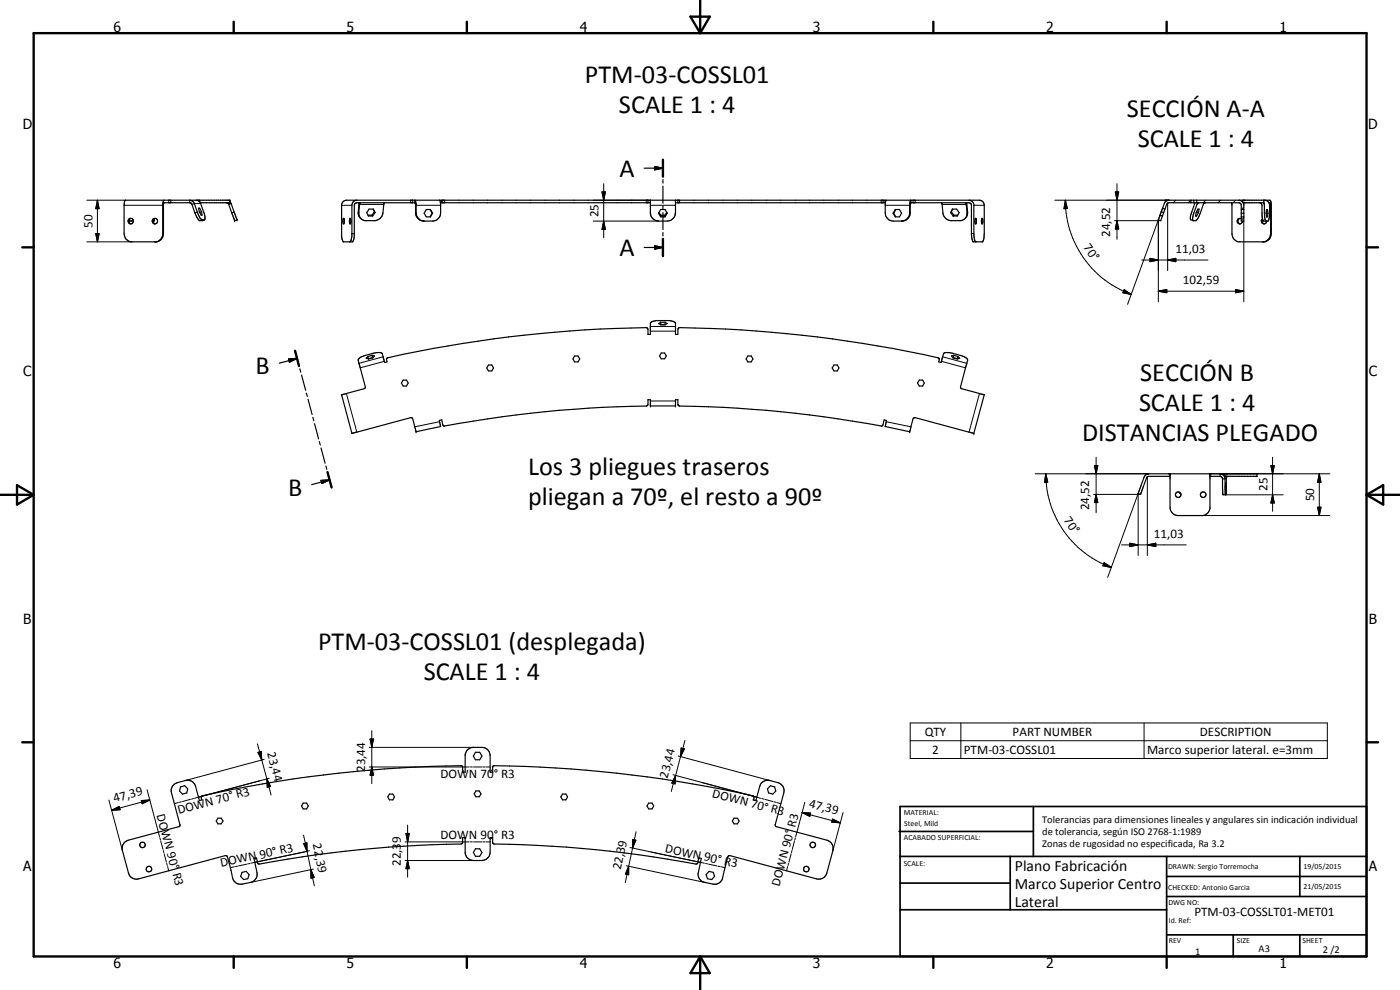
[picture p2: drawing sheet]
<svg xmlns="http://www.w3.org/2000/svg" width="420mm" height="297mm" viewBox="0 0 420 297" stroke-linecap="round" stroke-linejoin="round" font-family="sans-serif">
<g fill="none" stroke="#000" stroke-width=".35">
<path d="M193.3 50.5h5.7M196.5 50l2.5 .5-2.5 .5zM199 47.9v5.1M199 53.9v1M199 55.8v5.2M38.7 66l.3 .3M39.3 65.5a.84 .84 0 0 0-.7 .9 .84 .84 0 0 0 .7 .8M39.8 65.8l-.2 .5h-1M46.3 65.7v.6h-.4M46.6 65.5a.84 .84 0 0 0-.7 .9 .84 .84 0 0 0 .7 .8M49.2 60.1l-.4 1.2v9.1l-.6 1.4-1.1 .7M56.9 60.1l1.2 .5 1.1 3a3.8 3.8 0 0 0 1.4 2.4h.8l.1-.6-.1-1.1-1.3-3.5"/>
<path d="M58.9 60.1l.7 .2 .5 .5M59.9 62.5h-.3l.2 1 .6 1.1h.3l-.2-1.1M59.9 62.5l.6 1M59.9 62.5l-.3 .1M60.1 60.8h8.9v-.7h-31.3l-.3 .2-.2 1.3v8.5a2.51 2.51 0 0 0 2.1 2.5h7.7M60.5 63.5l-.6 .3M61.4 66a1.57 1.57 0 0 1-2.5-1.1l-1.6-4-8.1-.1-.1 .4v8.9a2.38 2.38 0 0 1-2.3 2.5M69 60.5l2.2 5.5-.8 .2-1.7-4.9-.3-.3-.5-.2M103.1 65.5l.2 .6a.56 .56 0 0 1-.3 1zM103.2 67.1v.1M105 65.5a1.35 1.35 0 0 1 .1 1.7l-.3-.9zM105.1 67.1v.1"/>
<path d="M107.1 60.1a1.52 1.52 0 0 0-1.5 1.5v9.2l-.5 1.8M107.8 60.8l-.3 2.8a2.44 2.44 0 0 0 2 2.6h3.1a2.62 2.62 0 0 0 2.3-2.3l.4-3.1M108.1 60.8l-.4 3.1 .2 1.3M110.4 64.6h1.3M111.7 64.6l.1 .2M112 62.7l.4 .8M112.4 63.5l.2 .3M112.4 63.5l-.7 1.1M112.6 63.8l-.6-1.1h-1.2l-.7 1.1 .5 1h1.2M112.6 63.8l-.8 1M124.5 60.6v-.5l.4 .9v2.8a2.55 2.55 0 0 0 2.4 2.5M124.5 60.8v.1"/>
<path d="M124.6 60.9l.1 3.3a2.57 2.57 0 0 0 1.8 2M124.7 61.6h.2M127.9 62.9h1.3l.6 1.1-.6 1.1h-1.3l-.6-1.1zM129.1 62.9l.6 1.1M129.7 64h.1M129.7 64l-.6 1.1M131.9 60.1l.3 1.2v2.5a2.51 2.51 0 0 1-2.4 2.5h-3M132.2 60.8h63M132.6 60.1v.7M193.3 74.3h5.7M194.5 60.1v.7M195.2 60.1v4.1"/>
<path d="M195.2 64.2a2.46 2.46 0 0 0 2.5 2.1h2.5a2.57 2.57 0 0 0 2.5-2.1M195.2 64.1v.2M196.5 73.7l2.5 .6-2.5 .5zM197.7 63.9l.6 .9M197.8 63.8l.5 .8M198.3 64.6h1.3M198.3 64.8h1.3M198.3 64.6v.2M198.3 62.9h1.3l.6 1.1-.6 1.1h-1.3l-.7-1.1zM199 61.8v1.1M199 63.8v5.1M199 69.8v1"/>
<path d="M199 71.7v5.1M199.6 64.6v.2M200.1 63.8l-.5 .8M200.2 63.9l-.6 .9M202.7 64.1l-.1 .2M202.7 60.8h63M202.7 60.1v4.1M203.4 60.1v.7M265.3 60.1v.7M266 60.1l-.3 .6v3.1a2.51 2.51 0 0 0 2.4 2.5h2.6a2.52 2.52 0 0 0 2.5-2.5v-2.3l.2-.7 17.6 .1 .5 .5 .2 10.4 .4 .8h2.7l.5-1.2 .1-1.3v-8.5a1.52 1.52 0 0 0-1.4-1.5h-190l-.8 .2-.7 1v9.5l.4 1.6 .2 .2h2.7l.4-.8 .1-10.2 .4-.6 17.9-.1M268 64h.2M268.2 64l.6 1.1"/>
<path d="M268.7 62.9h1.2l.7 1.1-.7 1.1h-1.2l-.7-1.1zM268.8 62.9l-.6 1.1M273 61.6h.2M273.4 60.6v-.5l-.4 1.2v2.9a2.58 2.58 0 0 1-2.5 2.1M282.5 60.8l.2 .4 .3 2.7a2.68 2.68 0 0 0 2.3 2.3h3.1a2.14 2.14 0 0 0 1.8-2.3l-.2-2.7-.2-.4M285.3 63.8l.5-1.1h1.3l.8 1.1-.6 1h-1.3M285.3 63.8l.7 1M285.5 63.5l.7 1.1M285.5 63.5l-.2 .3M285.9 62.7l-.4 .8M286.2 64.6h1.2M286.2 64.6l-.2 .2"/>
<path d="M290.1 60.8l.3 3.1-.6 1.4M290.8 60.1l1.1 .4 .4 .8v8.8l.1 1.7 .4 .8M292.8 65.5l.2 .4-.2 1.3-.2-.7zM294.7 65.5l.3 .6-.2 1.1-.3-.7zM294.8 67.1v.1M348.1 64.6l-.5 1.4 .7 .2 .6-1.4M348.1 64.6l.8 .2M348.5 63.5l-.4 1.1M348.5 63.5l.7 .3M348.9 62.5l.7 .2M348.9 62.5l-.4 1M349.2 63.8l-.3 1"/>
<path d="M349.6 62.7l-.4 1.1M349.8 60.5v-.4h31.3l.3 .4 .1 1.1v8.5a2.47 2.47 0 0 1-2.2 2.5M350.8 60.1l-.7 .2a3.1 3.1 0 0 0-1.2 2.2M357.4 60.1v.7M358.3 60.1v.7M358.6 60.8l-1.4 4.4 .1 .7 .8 .3M358.8 64.7l.3 .1M359.1 63.5l.6 .3M359.1 60.1v.7M359.7 63.8l.2-1.1h-.4l-.5 1.1-.2 1h.3M359.7 63.8l-.6 1M359.9 60.8l-.5 .2-1.1 2.9-.4 1.5 .1 .8a1.5 1.5 0 0 0 1.7-1l1.5-4 .7-.4"/>
<path d="M369.5 60.8l.2 .4v8.9a2.41 2.41 0 0 0 2.1 2.5h7.6M371.8 60.1l.8 .2 .7 1v5h-.8v-4.9l-.7-.6h-21l-.6 .4-.6 1.5M372.2 65.5a.84 .84 0 0 0-.7 .9 .84 .84 0 0 0 .7 .8M372.5 64h.8M372.5 65.1h.8M372.5 62.9h.8M372.5 65.7a.81 .81 0 0 0-1.2 .4 .81 .81 0 0 0 .7 1 .81 .81 0 0 0 .9-.8M373.1 60.8h6.2M378.9 65.7a.81 .81 0 0 0 .1 1.3 .81 .81 0 0 0 1.1-.7M378.9 65.8a.85 .85 0 0 0 .5 1.4M379.3 60.8l.2 .8v3.3l.2 1.1 .3 .3M379.3 60.1v.7"/>
<path d="M379.5 60.1a1.6 1.6 0 0 1 1.5 1.5v2.6l-.2 1.8-.3 .3h-1.2a1.89 1.89 0 0 1-.6-1.7v-3.2l-.7-.6M380 64h.5M380 64l.1 1.1h.3l.1-1.1M380 64l.1-1.1h.3l.1 1.1M380.8 60.8h.3M381.1 60.8l.1 .1M381.2 60.9l.1 .5v8.7a2.49 2.49 0 0 1-1.7 2.4M198.3 96.7v.7M198.3 96.7h1.3M198.3 97.4h1.3M198.3 96.7l-.7 .4 .7 .4h1.3l.6-.4-.6-.4M198.3 97.4h-.1"/>
<path d="M199.6 96.7v.7M199.6 97.4h.1M86.6 107.7l2.5-.2-2.2 1.2zM88.5 105.2l1.2 4.6M89.1 107.5l-5.3 1.5M90 110.7l.2 1M90.5 112.5l1.2 4.6M91.9 117.9l.3 1.1M92.4 119.8l1.3 4.6M107.5 107.8l1.2-.8 3.8-1.1a2.29 2.29 0 0 1 2.3 .3l.7 2.6 .7-.2-.1-1.1a364.6 364.6 0 0 1 78.2-9.1l.2 .4v1.5h.7v-3.3a1.83 1.83 0 0 1 1.8-.8l4.2 .1a1.57 1.57 0 0 1 1.5 .7v3.3h.7v-1.5l.4-.5a377.3 377.3 0 0 1 77.9 9.1l.2 .2-.2 1 .7 .2 .8-2.6a2.57 2.57 0 0 1 2.6-.2l2.4 .6a2.24 2.24 0 0 1 2.2 1.5l-2.1 8.2 .3 .3 6.8 1.8-3.1 11.6-17.7-4.7-.6 .3-1 3.9-7.3-1.5 .4-1.8-.8-.2-.6 1.8a370.5 370.5 0 0 0-60.9-6l-.4-.5v-1.4h-.7v1.9h-7.5v-1.9h-.7v1.4l-.2 .4a377.6 377.6 0 0 0-61.1 6.1l-.3-.2-.3-1.6-.7 .2 .3 1.8-7.3 1.5-1-3.9-.6-.3-17.6 4.7-3.2-11.6 6.9-1.8 .2-.3zM110.4 107l-.5 .5 .7 .2M110.4 107l.2 .7"/>
<path d="M110.6 107.7h.1M111.7 106.6l.7 .2-.6 .6-1.2 .3M111.7 106.6l.1 .7M111.7 106.6l-1.3 .4M111.8 107.3h.1M111.8 107.3l-1.2 .4M121 114h1l.5 .9-.5 .9h-1l-.5-.9zM146.6 109.5h1l.5 .9-.5 .9h-1l-.5-.9zM172.5 106.8h1l.5 .9-.5 .9h-1l-.6-.9zM198.4 105.9h1.1l.5 .9-.5 .9h-1.1l-.5-.9zM224.4 106.8h1.1l.5 .9-.5 .9h-1.1l-.5-.9zM250.3 109.5h1l.5 .9-.5 .9h-1l-.5-.9z"/>
<path d="M275.9 114h1l.5 .9-.5 .9h-1l-.5-.9zM286 107.3h.1M286 107.3l1.3 .4M286.2 106.6l1.3 .4M286.2 106.6l-.2 .7M286.2 106.6l-.7 .2 .5 .6 1.3 .3M287.3 107.7h.1M287.5 107l-.2 .7M287.5 107l.5 .5-.7 .2M93.9 125.2l.3 1M94.4 127.1l1.2 4.6M95.8 132.5l.3 1"/>
<path d="M96.3 134.4l1.3 4.6M97.8 139.8l.3 1M105.6 130h.1M96.3 144.1l2.6-.1-2.3 1.1zM98.3 141.6l1.2 4.7M98.9 144l-5.4 1.4M342.3 148.3h.1M344 142.4v-.2h33.2v.8l-.3-.1M344 142.4l-.6 .8-1.8 4.8 .7 .3M344.8 142.2l-.8 .2M351.1 142.9l-6.7 .1-.3 .4-1.8 4.9M351.1 142.2v10a2.49 2.49 0 0 0 2.2 2.5h7.7a2.54 2.54 0 0 0 2.1-2.2v-10.3"/>
<path d="M354 147.7l.4 .4M366.2 142.7v-.5a1.6 1.6 0 0 1 1.5 1.5M366.6 142.2a1.52 1.52 0 0 1 1.4 1.5l-.1 4.7-.8 .1-.3-5.2-.6-.4h-3.1M366.9 143.7h.8M367.7 143.7l.1 4.8M367.8 146v1.2l.1-1.2M367.8 146h.1M367.8 146v-1.1l.1 1.1M367.9 142.9h9.3M52 235.6l1.2-.8a4.9 4.9 0 0 1 4.2-.4l1.1 .9 1.3 4.9 .8-.2-.1-1.1a364.4 364.4 0 0 1 78-9.2l.3 .4v1.6h.8v-5.3a2.47 2.47 0 0 1 2.5-2.2h2.5a2.44 2.44 0 0 1 2.5 2.5v5h.8l.1-1.9a361.3 361.3 0 0 1 78.2 9.1l-.1 1.1 .8 .2 1.1-4.2a2.48 2.48 0 0 1 3-1.8l2.5 .6a2.49 2.49 0 0 1 1.7 3.1l-2.5 9.5v.5l15.5 4.2a2.59 2.59 0 0 1 1.8 3.1l-1.9 6.7a2.5 2.5 0 0 1-3 1.8l-26.1-7-.6 .4-1.5 6.3a2.37 2.37 0 0 1-3 1.9l-2.4-.5a2.45 2.45 0 0 1-1.9-3l.9-4.2-.8-.2-.3 1.6-.3 .2a379 379 0 0 0-61.1-6l-.1-1.9h-.8v4.4a2.52 2.52 0 0 1-2.5 2.5h-2.5a2.57 2.57 0 0 1-2.5-2.2v-4.7h-.8v1.6l-.2 .3a380.4 380.4 0 0 0-61.1 6l-.5-1.8-.8 .2 .9 4.2a2.49 2.49 0 0 1-1.9 3l-2.4 .5a2.49 2.49 0 0 1-3-1.9l-1.6-6.5-.6-.2-26 7a2.48 2.48 0 0 1-3-1.8l-1.9-6.7a2.51 2.51 0 0 1 1.8-3.1l15.4-4.2 .1-.3-2.5-9.7a2.22 2.22 0 0 1 .5-2.3zM54.2 236.1l1.2-.3 .9 .9-.3 1.2-1.2 .4-.9-.9zM116.9 238.3h1l.5 .8-.5 .9h-1l-.5-.9z"/>
<path d="M142.7 225.7h1.3l.6 1.2-.6 1.1h-1.3l-.6-1.1zM142.8 237.3h1l.5 .9-.5 .9h-1l-.5-.9zM168.8 238.3h1l.5 .8-.5 .9h-1l-.5-.9zM231.2 235.8l1.3 .3 .3 1.3-.9 .9-1.2-.4-.4-1.2zM65.4 245.5h1l.5 .8-.5 .9h-1l-.5-.9zM91 241h1l.5 .8-.5 .9h-1l-.5-.9zM142.7 254.7h1.3l.6 1.1-.6 1.1h-1.3l-.6-1.1zM194.7 241h1l.5 .8-.5 .9h-1l-.5-.9zM220.3 245.5h1l.5 .8-.5 .9h-1l-.5-.9zM72.6 261.7l1.3-.2 .8 .9-.3 1.3-1.3 .2-.9-1zM212.8 261.5l1.3 .2 .3 1.2-.8 1-1.3-.2-.4-1.3z"/>
<circle cx="39.2" cy="66.3" r=".81"/>
<circle cx="46.5" cy="66.3" r=".83"/>
<circle cx="353.6" cy="148.4" r=".84"/>
<circle cx="361.1" cy="148.4" r=".83"/>
<circle cx="42.8" cy="253.5" r=".83"/>
<circle cx="243.9" cy="253.5" r=".83"/>
<circle cx="44.7" cy="260.8" r=".84"/>
<circle cx="242" cy="260.8" r=".81"/>
</g>
<g fill="none" stroke="#000" stroke-width=".3">
<path d="M180.7 57.6h1l-.5 2.5zM181.2 55.1v16.2M334.7 57.6h1l-.5 2.5zM335.2 55.1v16.7M26.1 60.1h11.6M26.1 72.6h13.6M28.7 70.1h1l-.5 2.5zM29.2 60.1l.5 2.5h-1zM29.2 60.1v12.5M37.2 61.6h11.6M48.8 70.1h.3M50.7 60.1v.7"/>
<path d="M51.3 60.1v.7M56.9 60.1v.7M59.2 63.6l-.7 .3M59.3 60.1v.1M60 60.1v.5M60.2 61.1h-1.9l-.7 .2M60.7 66l-.7 .2M61.3 66l-.6 .2M69 60.1v.7M69.4 61.1l-.7 .2M70.3 63.6l-.8 .3M102.5 61.6h3.1"/>
<path d="M105.6 70.1h.7M107.5 63.6l.2 .3M107.7 61.1l.2 .2h7.3M123.3 60.1v.7M123.9 60.1v.7M124.5 60.6v.2M124.7 63.8h.2M124.9 61.6h7.3M132.9 60.1v.7M133.5 60.1v.7M178 60.1h17.2M178 66.3h19.7"/>
<path d="M181.2 66.3l.5 2.5h-1zM194 60.1v.7M195.2 61.6h7.5M204 60.1v.7M264.4 60.1v.7M265 60.1v.7M265.7 61.6h7.3M273 63.8h.2M273.4 60.6v.2M274 60.1v.7M274.6 60.1v.7M290.1 61.1l-.1 .2h-7.3"/>
<path d="M290.4 63.6l-.2 .3M291.5 70.1h.8M292.3 61.6h3.1M316.6 60.1h34.2M319.7 60.1l.6 2.5h-1zM319.7 60.1a30.1 30.1 0 0 0 19.8 28.2M334.5 66.2h13.8M335.2 66.2l.5 2.5h-1zM342.6 78h19.9M345.1 77.5l2.5 .5-2.5 .5zM347.6 66v24.6M348.3 64.6l-.3 .3"/>
<path d="M348.9 62.5l-10.5 28.8M350.4 78l2.5-.5v1zM350.4 61v20.2M352.9 60.1l-.8 .7M357.4 60.1l-.8 .7M361.9 60.1l-.8 .7M366.3 60.1l-.7 .7M370.8 60.1l-.7 .7M373.3 65.3l-.8 .8M373.3 62.1l-.7 .8M373.3 66.3v24.3M195.2 99.4h7.5"/>
<path d="M195.2 98h7.5M337.4 86.9l2.1 1.4-2.5-.5zM347.6 87.4l2.6-.5v.9zM347.6 87.4h25.7M370.8 86.9l2.5 .5-2.5 .4zM104 118.1l3.1 11.6M115 107.1l-7.3 1.9M115.3 108.4l-7.2 2M282.5 108.4l7.3 2M282.9 107.1l7.2 1.9M294 118.1l-3.2 11.6M131.9 126.5l-7.4 1.6"/>
<path d="M195.2 120.3h7.5M266 126.5l7.4 1.6M328.5 139.7h1l-.5 2.5zM329 137.2v16.6M381.4 139.7h1l-.5 2.5zM381.9 137.2v16.2M310.7 142.2h34.1M313.8 142.2l.6 2.5h-.9zM313.8 142.2a29.8 29.8 0 0 0 19.7 28.1M328.2 148.3h14.1M329 148.3l.5 2.5h-1zM344.3 143v23.7"/>
<path d="M360.6 154.7h38.5M363.1 142.2h36M367.8 148.5h17.3M381.9 148.5l.5 2.4h-1zM395.4 152.2h1l-.5 2.5zM395.9 142.2l.5 2.5h-1zM395.9 142.2v12.5M331.4 168.8l2.1 1.5-2.5-.5zM336.6 163.5h19.4M339.1 163l2.5 .5-2.5 .5zM341.6 166.7v-18.6l-9.2 25.1M344.3 163.5l2.6-.5v1z"/>
<path d="M111.6 219.2v15.9M273.2 216.9h125.1v10.7h-125.1zM288.4 216.9v10.7M343.4 216.9v10.7M44.1 237l3.8 14M57.2 239.8l-2.4 .7M58.1 239.6l-.6 .2M77.2 223.2l1.4 4.8M77.4 225.8l1-.3 .2 2.5zM78.6 228l1.5 5.7M79.3 227.8l-23.6 6.4M80.1 233.7l1.1 2.3-1 .3z"/>
<path d="M80.1 233.7l1.3 4.8M80.8 233.5l-22.4 6M110.8 230.1h30M110.8 224.2h31.3M111.1 221.7h1l-.5 2.5zM111.6 230.1l.5 2.5h-1zM141.2 230.1h.6M142.1 230.1h2.5M144.9 230.1h.6M145.8 230.1h1.3M202 232.5l25.1 6.7M202.8 232.7l-.2 2.5-1-.3z"/>
<path d="M202.8 232.7l-1.3 4.8M203.5 226.8l27.5 7.4M204.2 227l-1.4 5.7M204.4 224.5l1 .2-1.2 2.3zM205.6 222.2l-1.4 4.8M210.6 234.8l16.5 4.4M227.1 239.2l1.2 .3M228.6 239.6l.6 .2M229.5 239.8l2.4 .7M273.2 222.2h125.1M32.7 240l4 15.2M33.5 243.1l2.3-1.1 .3 1z"/>
<path d="M42.4 240.2l2.5-.2-2.2 1.2zM44.9 240l-11.4 3.1M48 251.3l.2 .7M48.2 252.3l.7 2.5M49 255.2l.2 .6M49.3 256.2l.6 2.5M50 259l.2 .7M53.5 240.8l-1.1 .3M54.4 240.6l-.6 .1M71.3 259.9l-.7 .1M74 259.3l-2.4 .5M75 259.1l-.7 .1"/>
<path d="M76.5 258.7l-1.2 .3M91.1 250.6l1 4.8M91.1 253.1l1-.2v2.5zM92.1 255.4l1.2 5.5M92.2 255.4l-15.7 3.3M92.9 255.3l-16.4 3.4M121.6 252.6h19.2M121.6 258.2h20.5M121.8 250.1h1l-.5 2.5zM122.3 258.2l.5 2.4h-1zM122.3 247.6v15.6M141.2 252.6h.6"/>
<path d="M142.1 252.6h2.5M144.9 252.6h.6M145.8 252.6h1.3M187.9 259.8l23.6 5M188.7 259.9v2.6l-1-.2zM188.7 259.9l-1 4.9M189.1 254.3l21.1 4.4M189.9 254.4l-1.2 5.5M189.9 251.9l.9 .2-.9 2.3zM190.9 249.6l-1 4.8M207 258.1l3.2 .6M210.2 258.7l1.2 .3"/>
<path d="M211.7 259.1l.7 .1M212.7 259.3l2.4 .5M215.4 259.9l.7 .1M232.2 240.6l.7 .1M233.1 240.8l1.2 .3M236.6 259l-.1 .7M237.4 256.2l-.6 2.5M237.7 255.2l-.2 .6M238.5 252.3l-.7 2.5M238.7 251.3l-.2 .7M240.7 243.8l2.6 .2-.3 .9zM240.7 243.8l11.5 3.1"/>
<path d="M241.5 240.7l-2.7 10.3M249.9 245.7l2.3 1.2-2.6-.2zM253 243.8l-3 11.4M50.3 260l.3 1.3M70.3 260.1l-1.2 .2M93.3 260.9l1 2.4-1 .2zM93.3 260.9l1 4.9M94.1 260.8l-18.9 4M216.4 260.1l1.2 .2M236.4 260l-.4 1.3"/>
</g>
<g fill="#000">
<circle cx="69" cy="60.8" r=".18"/>
<circle cx="69" cy="60.1" r=".18"/>
<circle cx="70.4" cy="66.2" r=".18"/>
<circle cx="71.2" cy="66" r=".18"/>
<circle cx="273.3" cy="60.9" r=".18"/>
<circle cx="373.3" cy="60.8" r=".18"/>
<circle cx="373.3" cy="60.1" r=".18"/>
<circle cx="379.3" cy="60.8" r=".18"/>
<circle cx="379.3" cy="60.1" r=".18"/>
<circle cx="102.5" cy="118.4" r=".18"/>
<circle cx="124.9" cy="129.5" r=".18"/>
<circle cx="195.2" cy="121.8" r=".18"/>
<circle cx="202.7" cy="121.8" r=".18"/>
<circle cx="273" cy="129.5" r=".18"/>
<circle cx="292.3" cy="130" r=".18"/>
<circle cx="368.2" cy="142.9" r=".18"/>
<circle cx="368.2" cy="142.2" r=".18"/>
</g>
<g fill="none" stroke="#000" stroke-width=".71">
<path d="M10.1 9.9h400v277.1h-400zM70.1 6.5v3.4M140.1 6.5v3.4M207.2 5h5.8l-2.9 4.9zM210.1 0v9.9M280.1 6.5v3.4M350.1 6.5v3.4M199 47.9v5.1M6.7 74.2h3.4M199 71.7v5.1M410.1 74.2h3.5M88.5 105.2l1.2 4.6"/>
<path d="M.1 148.5h10M5.1 145.6l5 2.9-5 2.9zM98.3 141.6l1.2 4.7M410.1 148.5h10M410.1 148.5l5-2.9v5.8zM6.7 222.7h3.4M410.1 222.7h3.5M70.1 287v3.4M140.1 287v3.4M210.1 287v10M210.1 287l2.9 5h-5.8zM280.1 287v3.4"/>
<path d="M350.1 287v3.4"/>
</g>
<g fill="none" stroke="#000" stroke-width=".51">
<path d="M269.8 249.5h40.3M270.1 242h140v45h-140zM270.1 257h140M303.2 257v16M310.1 242v15M350.1 257v30M390.1 257v12M270.1 265h33.1M270.1 273h80M350.1 269h60M350.1 263h60M350.1 280.5h60"/>
<path d="M370.1 280.5v6.5M390.1 280.5v6.5"/>
</g>
<g fill="#000">
<path d="M180.7 57.6h1l-.5 2.5zM196.5 50l2.5 .5-2.5 .5zM334.7 57.6h1l-.5 2.5zM28.7 70.1h1l-.5 2.5zM29.2 60.1l.5 2.5h-1zM181.2 66.3l.5 2.5h-1zM196.5 73.7l2.5 .6-2.5 .5zM319.7 60.1l.6 2.5h-1zM335.2 66.2l.5 2.5h-1zM345.1 77.5l2.5 .5-2.5 .5zM350.4 78l2.5-.5v1zM337.4 86.9l2.1 1.4-2.5-.5z"/>
<path d="M347.6 87.4l2.6-.5v.9zM370.8 86.9l2.5 .5-2.5 .4zM86.6 107.7l2.5-.2-2.2 1.2zM328.5 139.7h1l-.5 2.5zM381.4 139.7h1l-.5 2.5zM96.3 144.1l2.6-.1-2.3 1.1zM313.8 142.2l.6 2.5h-.9zM329 148.3l.5 2.5h-1zM381.9 148.5l.5 2.4h-1zM395.4 152.2h1l-.5 2.5zM395.9 142.2l.5 2.5h-1zM331.4 168.8l2.1 1.5-2.5-.5z"/>
<path d="M339.1 163l2.5 .5-2.5 .5zM344.3 163.5l2.6-.5v1zM77.4 225.8l1-.3 .2 2.5zM80.1 233.7l1.1 2.3-1 .3zM111.1 221.7h1l-.5 2.5zM111.6 230.1l.5 2.5h-1zM202.8 232.7l-.2 2.5-1-.3zM204.4 224.5l1 .2-1.2 2.3zM33.5 243.1l2.3-1.1 .3 1zM42.4 240.2l2.5-.2-2.2 1.2zM91.1 253.1l1-.2v2.5zM121.8 250.1h1l-.5 2.5z"/>
<path d="M189.9 251.9l.9 .2-.9 2.3zM240.7 243.8l2.6 .2-.3 .9zM249.9 245.7l2.3 1.2-2.6-.2zM93.3 260.9l1 2.4-1 .2zM122.3 258.2l.5 2.4h-1zM188.7 259.9v2.6l-1-.2z"/>
</g>
<g font-size="7.9">
<text x="175.5" y="25">PTM-03-COSSL01</text>
<text x="185.7" y="34">SCALE 1 : 4</text>
<text x="338.2" y="35">SECCIÓN A-A</text>
<text x="341.4" y="44">SCALE 1 : 4</text>
<text x="185.9" y="53">A</text>
<text x="185.9" y="76.8">A</text>
<text x="76.7" y="112.2">B</text>
<text x="342.2" y="114.3">SECCIÓN B</text>
<text x="341.8" y="123.3">SCALE 1 : 4</text>
<text x="324.7" y="132.2">DISTANCIAS PLEGADO</text>
<text x="158.5" y="142.5">Los 3 pliegues traseros</text>
<text x="86.4" y="148.7">B</text>
<text x="158.5" y="151.4">pliegan a 70º, el resto a 90º</text>
<text x="95.4" y="194.9">PTM-03-COSSL01 (desplegada)</text>
<text x="127.2" y="204">SCALE 1 : 4</text>
</g>
<g font-size="4.7">
<text x="304.6" y="261.2">Plano Fabricación</text>
<text x="304.6" y="266.6">Marco Superior Centro</text>
<text x="304.6" y="272">Lateral</text>
</g>
<g font-size="4.2">
<text x="34" y="9.6">6</text>
<text x="104" y="9.6">5</text>
<text x="174" y="9.6">4</text>
<text x="244" y="9.6">3</text>
<text x="314" y="9.6">2</text>
<text x="384" y="9.6">1</text>
<text x="6.8" y="38.7">D</text>
<text x="410.6" y="38.7">D</text>
<text x="7" y="112.9">C</text>
<text x="410.8" y="112.9">C</text>
<text x="7" y="187.1">B</text>
<text x="410.8" y="187.1">B</text>
<text x="7" y="261.4">A</text>
<text x="410.8" y="261.4">A</text>
<text x="34" y="290.4">6</text>
<text x="104" y="290.4">5</text>
<text x="174" y="290.4">4</text>
<text x="244" y="290.4">3</text>
<text x="314" y="290.4">2</text>
<text x="384" y="290.4">1</text>
</g>
<g font-size="3.9">
<text x="179.7" y="65.2" transform="rotate(-90 179.7 65.2)">25</text>
<text x="27.7" y="68.4" transform="rotate(-90 27.7 68.4)">50</text>
<text x="333.2" y="71.1" transform="rotate(-90 333.2 71.1)">24,52</text>
<text x="325.1" y="74.2" transform="rotate(55 325.1 74.2)">70°</text>
<text x="352.8" y="76">11,03</text>
<text x="355" y="85.3">102,59</text>
<text x="380.4" y="147.4" transform="rotate(-90 380.4 147.4)">25</text>
<text x="326.9" y="153.1" transform="rotate(-90 326.9 153.1)">24,52</text>
<text x="394.4" y="150.5" transform="rotate(-90 394.4 150.5)">50</text>
<text x="319.1" y="156.1" transform="rotate(55 319.1 156.1)">70°</text>
<text x="346.3" y="161.4">11,03</text>
<text x="277.5" y="220.9">QTY</text>
<text x="303.9" y="220.9">PART NUMBER</text>
<text x="360.1" y="220.9">DESCRIPTION</text>
<text x="80.2" y="226" transform="rotate(75 80.2 226)">23,44</text>
<text x="279.8" y="226.2">2</text>
<text x="289.3" y="226.2">PTM-03-COSSL01</text>
<text x="344.2" y="226.2">Marco superior lateral. e=3mm</text>
<text x="109.5" y="231.7" transform="rotate(-90 109.5 231.7)">23,44</text>
<text x="132.2" y="233.5">DOWN 70° R3</text>
<text x="200.4" y="233.6" transform="rotate(-75 200.4 233.6)">23,44</text>
<text x="213.6" y="239.1" transform="rotate(15 213.6 239.1)">DOWN 70° R3</text>
<text x="34.4" y="240.7" transform="rotate(-15 34.4 240.7)">47,39</text>
<text x="47" y="244.5" transform="rotate(75 47 244.5)">DOWN 90° R3</text>
<text x="53.7" y="244.3" transform="rotate(-15 53.7 244.3)">DOWN 70° R3</text>
<text x="242.7" y="242.2" transform="rotate(15 242.7 242.2)">47,39</text>
<text x="132.2" y="251.8">DOWN 90° R3</text>
<text x="93.8" y="253.4" transform="rotate(78 93.8 253.4)">22,39</text>
<text x="199.4" y="255.7" transform="rotate(12 199.4 255.7)">DOWN 90° R3</text>
<text x="66.4" y="260.1" transform="rotate(-12 66.4 260.1)">DOWN 90° R3</text>
<text x="120.3" y="259.9" transform="rotate(-90 120.3 259.9)">22,39</text>
<text x="186.3" y="261.2" transform="rotate(-78 186.3 261.2)">22,39</text>
<text x="233.9" y="266.1" transform="rotate(-75 233.9 266.1)">DOWN 90° R3</text>
<text x="358.5" y="275">PTM-03-COSSLT01-MET01</text>
</g>
<g font-size="3.1">
<text x="312.7" y="246.8">Tolerancias para dimensiones lineales y angulares sin indicación individual</text>
<text x="312.7" y="250.4">de tolerancia, según ISO 2768-1:1989</text>
<text x="312.7" y="254">Zonas de rugosidad no especificada, Ra 3.2</text>
<text x="358.7" y="286.5">1</text>
<text x="377.7" y="285.6">A3</text>
<text x="397" y="285.9">2 /2</text>
</g>
<g font-size="2.4">
<text x="271.2" y="244.4">MATERIAL:</text>
<text x="271.3" y="252">ACABADO SUPERFICIAL:</text>
<text x="271.4" y="247.9">Steel, Mild</text>
<text x="271.2" y="259.7">SCALE:</text>
<text x="350.6" y="260.8">DRAWN: Sergio Torremocha</text>
<text x="391.2" y="260.6">19/05/2015</text>
<text x="350.6" y="267">CHECKED: Antonio Garcia</text>
<text x="391.2" y="266.7">21/05/2015</text>
<text x="350.6" y="271.4">DWG NO:</text>
<text x="350.8" y="276.9">Id. Ref:</text>
<text x="350.8" y="282.8">REV</text>
<text x="371.2" y="282.9">SIZE</text>
<text x="390.9" y="282.9">SHEET</text>
</g>
</svg>
